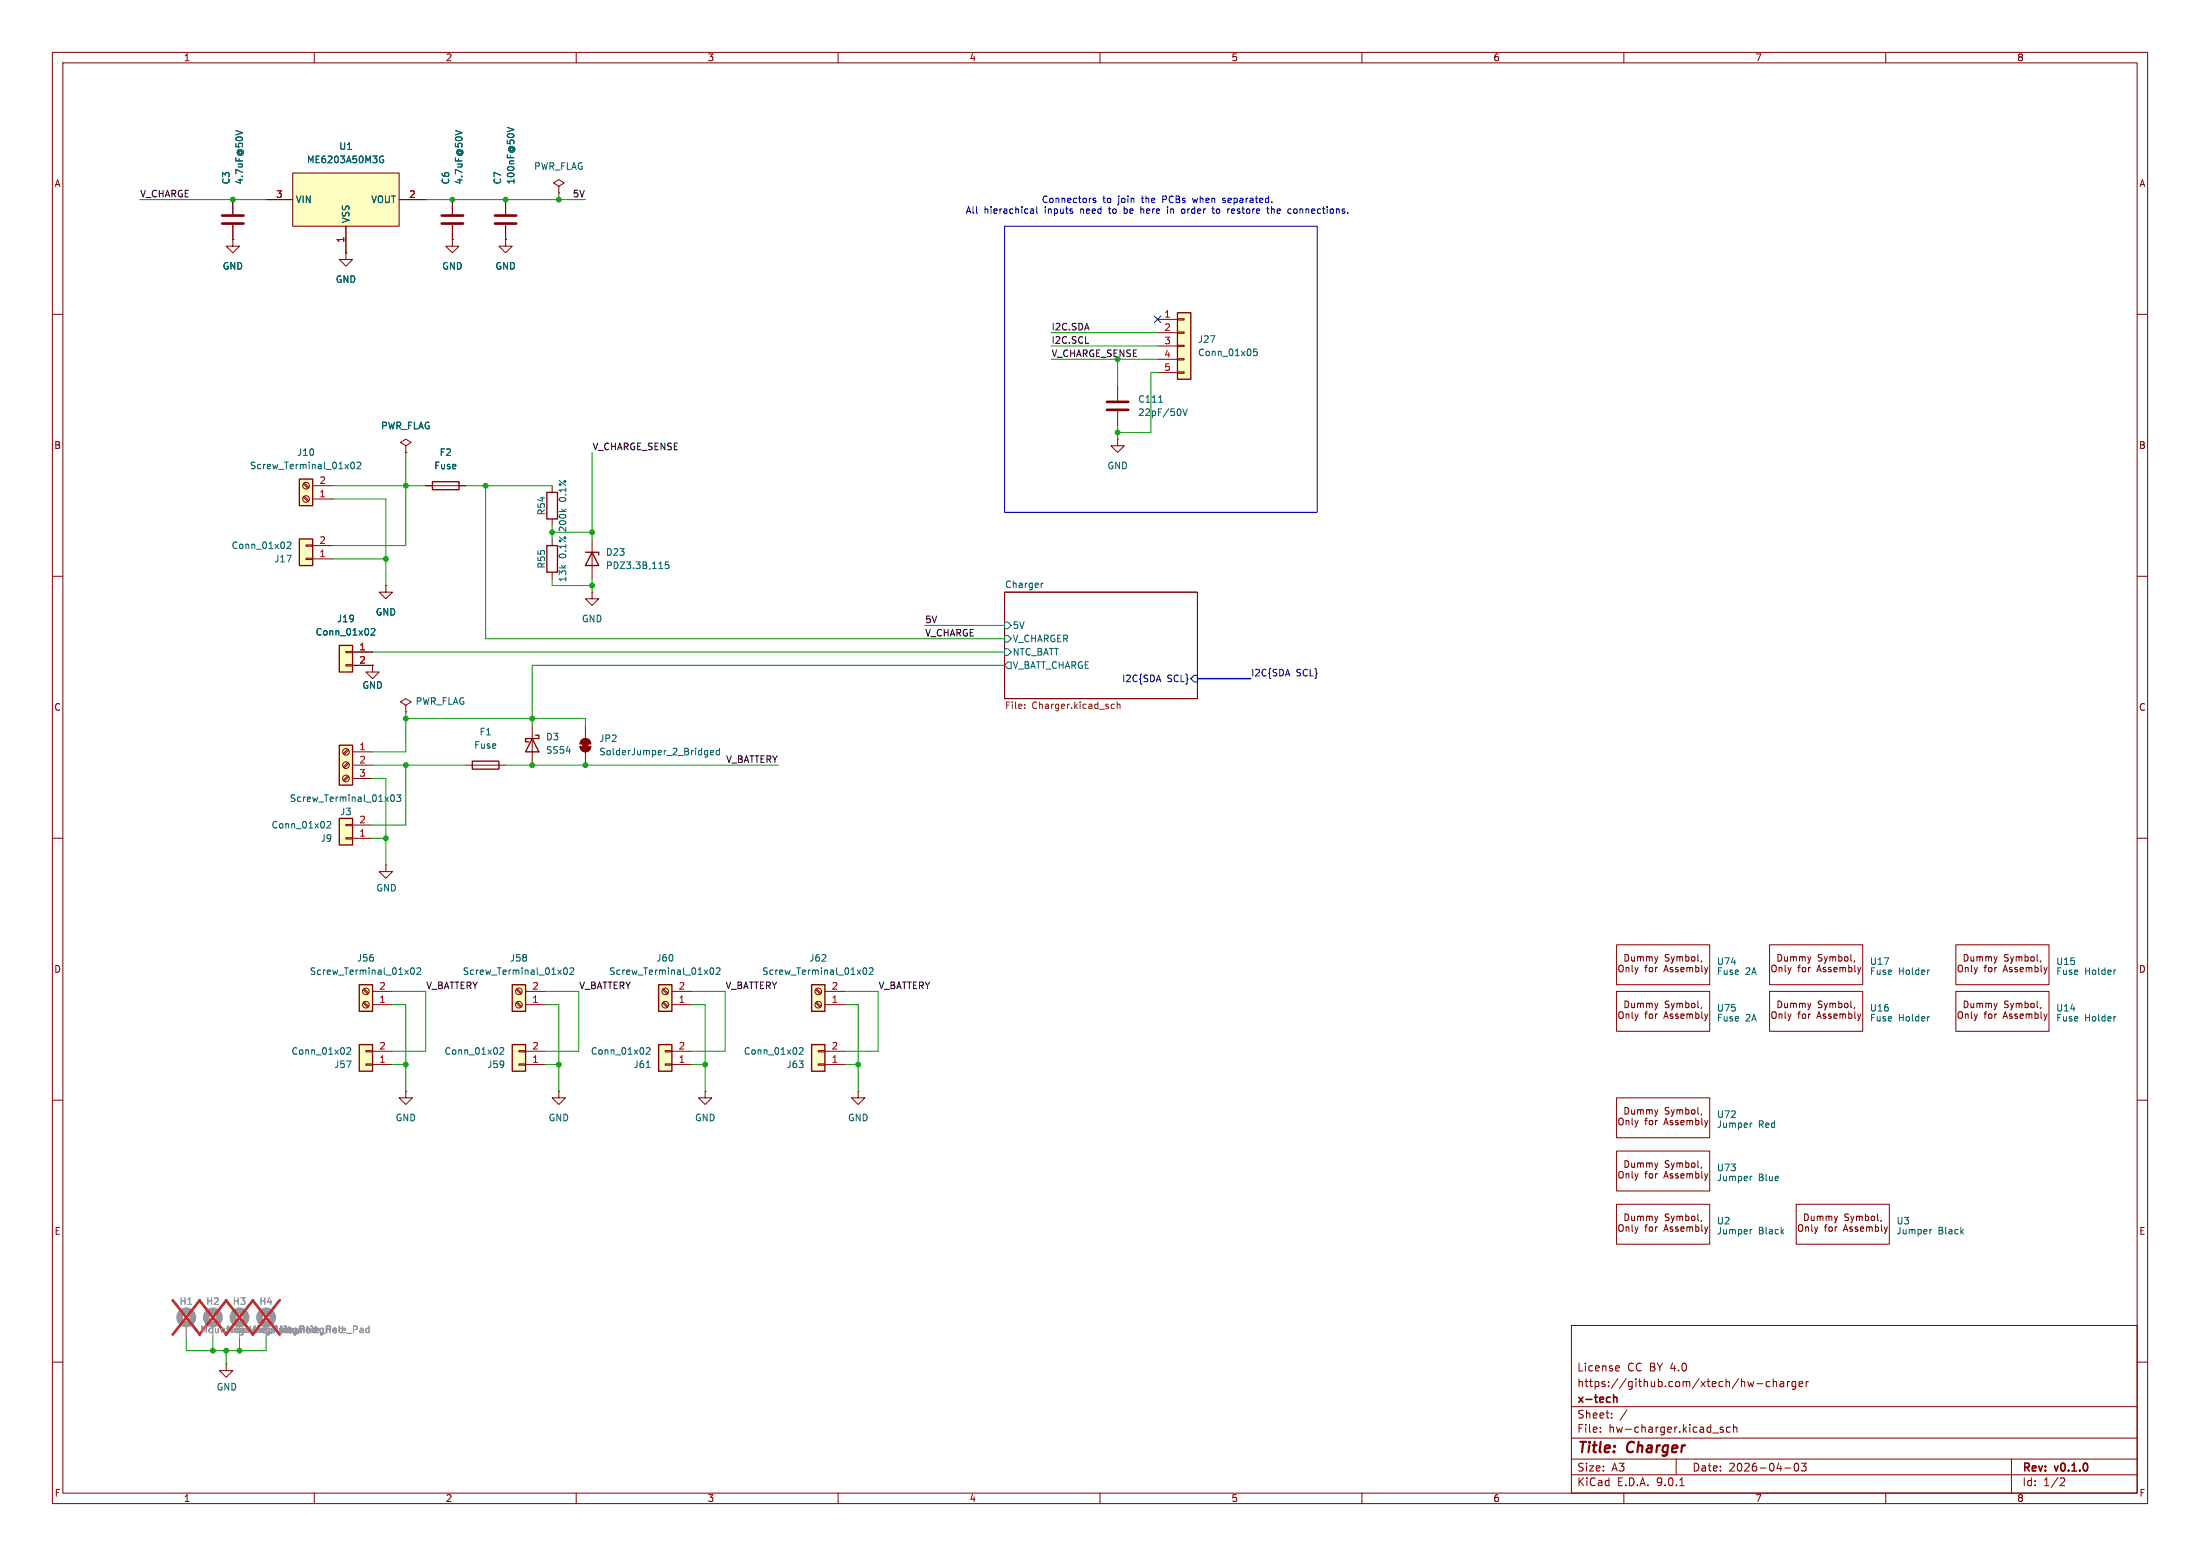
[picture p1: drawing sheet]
<svg xmlns="http://www.w3.org/2000/svg" width="420mm" height="297mm" viewBox="0 0 420 297" stroke-linecap="round" stroke-linejoin="round" font-family="sans-serif">
<g fill="none" stroke="#840000" stroke-width=".19">
<path d="M10 10h400v277h-400zM12 12h396v273h-396zM60 10v2M110 10v2M160 10v2M210 10v2M260 10v2M310 10v2M360 10v2M96.5 38.1v2.8M106.7 35.6l1-.7-1-.6-1 .6 1 .7v1.2M106.7 36.8h.1"/>
<path d="M86.4 45.7v1.3h1.2l-1.2 1.3-1.3-1.3h1.3M86.4 45.7h.1M96.5 42.9v2.8M10 60h2M408 60h2M10 110h2M191.8 113h36.8v20.4h-36.8zM408 110h2M10 160h2M408 160h2M10 210h2M77.5 208.3v1.3h1.2l-1.2 1.2-1.3-1.2h1.3"/>
<path d="M77.5 208.3h.1M408 210h2M300 253h108v32h-108zM10 260h2M300 278.5h108M300 274.5h108M300 268.5h108M305.5 273.2v.2M305.5 272.5v.1M307.7 270.5v.2M307.7 269.8v.1M308.7 260.7l.4 .1 .1 .2-.8 .2"/>
<path d="M309.1 261.6l-.4 .1M310.6 269.1l-1.3 1.9M320 278.5v3M326.9 273.5h1.2M328.9 272.5l-.3-.1-.2 .2v.2l.5 .2v.3h-.5M330.3 272.5l-.4-.1-.3 .3 .1 .6h.6M330.9 272.5l.3-.1 .3 .1 .1 .9M330.9 271.9v1.5M335.4 264.1h1.1M337.9 263.8l-.5-.1-.2 .3 .1 .6h.6M338.5 263.8l.2-.1 .4 .1 .1 .9M338.5 263.2v1.5"/>
<path d="M339.9 263.8h.5l.1 .9M340.5 264l-.5 .1a.29 .29 0 0 0-.2 .3 .29 .29 0 0 0 .2 .3l.5-.1M341.2 263.7v1M341.7 263.7l-.3 .1-.2 .2M342.7 279.4l.2-.1a.8 .8 0 0 1 .5 .7 .8 .8 0 0 1-.5 .8l-.2-.2-.2-.4zM342.8 263.8l-.4-.1-.3 .3 .1 .6h.6M342.8 263.7v1.2l-.3 .3-.3-.1M343.4 264.2l.8-.2-.1-.2-.4-.1-.3 .2 .1 .7h.6M343.9 279.3h.9l-.5 .6 .4 .1v.6l-.2 .2-.6-.2M344.8 263.7v1M345.2 263.7l-.3 .1-.1 .2M384 278.5v6.5"/>
<path d="M408 260h2M60 285v2M110 285v2M160 285v2M210 285v2M260 285v2M300 281.5h108M310 285v2M320.7 283.6h.8M340.7 280.2h1.2M360 285v2M393.5 282.1l.5 .1 .2 .3-1 1.1h1"/>
</g>
<path d="M308 266.2v1.5M308 266.8l.3-.1 .3 .1 .1 .9" fill="none" stroke="#840000" stroke-width=".3"/>
<path d="M96.8 24.3l1.3 .4-1.3 .5M191.8 118.7h.6l.6 .7-.6 .6h-.6zM199.1 111.3l-.3 .3M191.8 121.3h.6l.6 .6-.6 .7h-.6zM191.8 123.8h.6l.6 .7-.6 .6h-.6zM192.4 126.4h.6v1.2h-.6l-.6-.6z" fill="none" stroke="#006464" stroke-width=".19"/>
<path d="M228 128.9h.6v1.3h-.6l-.7-.7z" fill="none" stroke="#000084" stroke-width=".19"/>
<path d="M195.6 135.1v.2M195.6 134.5v.1M212.2 135.1l.2 .2 .3-.1M212.7 134.5l-.3-.1-.2 .1M213.3 134.5l.2-.1 .3 .1v.8M213.3 134v1.3" fill="none" stroke="#725600" stroke-width=".19"/>
<path d="M94.5 42.7h4.1M94.5 41.1h4.1" fill="none" stroke="#840000" stroke-width=".51"/>
<path d="M57.1 102.9h2.6v5.1h-2.6z" fill="#ffffc2"/>
<path d="M57.1 102.9h2.6v5.1h-2.6z" fill="none" stroke="#840000" stroke-width=".25"/>
<path d="M77.5 85.1l1-.6-1-.7-1 .7 1 .6v1.3M77.5 86.4h.1M58.4 106.6h1.3v.2h-1.3zM58.4 104h1.3v.3h-1.3zM59.7 106.7h3.8M59.7 104.1h3.8" fill="none" stroke="#840000" stroke-width=".19"/>
<path d="M54.8 103.6l.5-.2 .2 .4-.8 .9h.8" fill="none" stroke="#006464" stroke-width=".19"/>
<path d="M57.1 91.4h2.6v5.1h-2.6z" fill="#ffffc2"/>
<path d="M57.1 91.4h2.6v5.1h-2.6z" fill="none" stroke="#840000" stroke-width=".25"/>
<g fill="none" stroke="#840000" stroke-width=".19">
<path d="M57.9 94.9l.9 .9M57.9 92.4l.9 .8M58.1 94.7l.9 .9M58.1 92.2l.9 .8M59.7 95.3h3.8M59.7 92.7h3.8"/>
<circle cx="58.4" cy="95.2" r=".63"/>
<circle cx="58.4" cy="92.7" r=".63"/>
</g>
<path d="M67.1 88.3l.1-.1a.68 .68 0 0 1 .5 .6 .68 .68 0 0 1-.5 .7 .84 .84 0 0 1-.1-1.2zM68.2 88.3l.4-.1 .3 .4-.8 .9h.8" fill="none" stroke="#006464" stroke-width=".19"/>
<path d="M224.8 59.7h2.5v12.7h-2.5z" fill="#ffffc2"/>
<path d="M224.8 59.7h2.5v12.7h-2.5z" fill="none" stroke="#840000" stroke-width=".25"/>
<g fill="none" stroke="#840000" stroke-width=".19">
<path d="M96.5 45.7v1.3h1.3l-1.3 1.3-1.3-1.3h1.3M96.5 45.7h.1M213.4 73.7v2.8M213.4 78.5v2.8M221 61h3.8M221 63.5h3.8M221 66h3.8M221 68.6h3.8M221 71.1h3.8M224.8 60.8h1.3v.3h-1.3zM224.8 63.4h1.3v.2h-1.3zM224.8 65.9h1.3v.3h-1.3z"/>
<path d="M224.8 68.5h1.3v.2h-1.3zM224.8 71h1.3v.2h-1.3zM213.4 83.8v1.3h1.2l-1.2 1.3-1.3-1.3h1.3M213.4 83.8h.1M106.7 208.3v1.3h1.2l-1.2 1.2-1.3-1.2h1.3M106.7 208.3h.1"/>
</g>
<path d="M221.2 76.8h.7M225.4 78.3v.8M225.8 78l.4 1.3 .5-1.3M240 66.6h-.6l-.1 .6 .2-.1 .4 .1 .1 .1v.5l-.2 .1-.5-.1" fill="none" stroke="#006464" stroke-width=".19"/>
<path d="M211.3 76.7h4.1M211.3 78.2h4.1" fill="none" stroke="#840000" stroke-width=".51"/>
<path d="M68.6 199.4h2.5v5.1h-2.5z" fill="#ffffc2"/>
<path d="M68.6 199.4h2.5v5.1h-2.5z" fill="none" stroke="#840000" stroke-width=".25"/>
<path d="M69.8 203.1h1.3v.2h-1.3zM69.8 200.5h1.3v.3h-1.3zM71.1 203.2h3.8M71.1 200.7h3.8" fill="none" stroke="#840000" stroke-width=".19"/>
<path d="M66.2 200.1l.5-.1 .3 .3-.8 .9h.8" fill="none" stroke="#006464" stroke-width=".19"/>
<path d="M68.6 188h2.5v5h-2.5z" fill="#ffffc2"/>
<path d="M68.6 188h2.5v5h-2.5z" fill="none" stroke="#840000" stroke-width=".25"/>
<g fill="none" stroke="#840000" stroke-width=".19">
<path d="M69.3 191.4l.9 .9M69.3 188.9l.9 .8M69.5 191.3l.9 .8M69.5 188.7l.9 .9M71.1 191.8h3.8M71.1 189.2h3.8M43.2 260.3v1.3h1.2l-1.2 1.3-1.3-1.3h1.3M43.2 260.3h.1"/>
<circle cx="69.8" cy="191.8" r=".63"/>
<circle cx="69.8" cy="189.2" r=".63"/>
</g>
<path d="M78.5 184.9l.2-.2a.68 .68 0 0 1 .4 .7 .68 .68 0 0 1-.4 .6l-.3-.5zM79.6 184.9l.5-.2 .2 .4-.8 .9h.8" fill="none" stroke="#006464" stroke-width=".19"/>
<g fill="none" stroke="#9c9b98" stroke-width="1.3">
<circle cx="35.6" cy="251.5" r="1.27"/>
<circle cx="40.6" cy="251.5" r="1.27"/>
<circle cx="45.7" cy="251.5" r="1.27"/>
<circle cx="50.8" cy="251.5" r="1.27"/>
</g>
<path d="M35.6 252.7v2.6M40.6 252.7v2.6M45.7 252.7v2.6M50.8 252.7v2.6" fill="none" stroke="#9c9b98" stroke-width=".19"/>
<path d="M68.9 253.5l.3 .1 .1 .8M69.3 254.3l-.4 .1M69.3 253.8l-.4 .1M70.4 253.6l-.3-.1-.3 .3 .2 .5h.4M70.4 253.1v1.3" fill="none" stroke="#939391" stroke-width=".19"/>
<path d="M33 248.2l5.2 6.5M38 248.2l5.2 6.5M38.2 248.2l-5.2 6.5M43.1 248.2l5.2 6.5M43.2 248.2l-5.2 6.5M48.2 248.2l5.2 6.5M48.3 248.2l-5.2 6.5M53.4 248.2l-5.2 6.5" fill="none" stroke="#e12e31" stroke-width=".46"/>
<path d="M97.8 188h2.5v5h-2.5z" fill="#ffffc2"/>
<path d="M97.8 188h2.5v5h-2.5z" fill="none" stroke="#840000" stroke-width=".25"/>
<g fill="none" stroke="#840000" stroke-width=".19">
<path d="M98.6 191.4l.8 .9M98.6 188.9l.8 .8M98.7 191.3l.9 .8M98.7 188.7l.9 .9M100.3 191.8h3.8M100.3 189.2h3.8"/>
<circle cx="99.1" cy="189.2" r=".63"/>
<circle cx="99.1" cy="191.8" r=".63"/>
</g>
<path d="M107.7 184.9l.2-.2a.68 .68 0 0 1 .4 .7 .68 .68 0 0 1-.4 .6l-.3-.5zM108.8 184.9l.5-.2 .2 .4-.8 .9h.8" fill="none" stroke="#006464" stroke-width=".19"/>
<path d="M97.8 199.4h2.5v5.1h-2.5z" fill="#ffffc2"/>
<path d="M97.8 199.4h2.5v5.1h-2.5z" fill="none" stroke="#840000" stroke-width=".25"/>
<g fill="none" stroke="#840000" stroke-width=".19">
<path d="M111.8 138.4v2.6M110.7 142.5h2.1a1.02 1.02 0 0 1-1 1 1.02 1.02 0 0 1-1.1-1zM111 141.3a1.02 1.02 0 0 1 1.1-.2 1.02 1.02 0 0 1 .7 .9h-2.1zM111.8 143.5v2.6M337.8 189.2h17.8v7.7h-17.8zM338.3 193.3l.2-.2a.43 .43 0 0 1 .6 .4v.5a.42 .42 0 0 1-.4 .4 .42 .42 0 0 1-.5-.4zM339.4 191.1a.64 .64 0 0 1 .8 .6 .64 .64 0 0 1-.8 .6zM339.6 193.5v.9M339.6 193.7l.2-.2 .3 .1 .1 .8M340.7 191.5l.1 .8h.3l.1-.1M340.8 193.1v1.1l.2 .2M341.2 191.5v.8"/>
<path d="M341.3 193.5l.3 .9M341.6 194.4l-.3 .4M341.8 191.6l.4-.1 .2 .2M341.8 191.5v.8M341.9 193.5l-.3 .9M342.4 191.7l.2-.2 .3 .1v.7M342.4 191.7v.6M343.2 193.5h.5M343.5 191.6l.4-.1 .2 .2M343.5 191.5v.8M343.7 193.1l-.3 .2v1.1M344.1 191.7l.2-.2 .3 .1v.7"/>
<path d="M344.1 191.7v.6M344.2 193.6l.3-.1 .2 .3v.3l-.2 .3-.3-.1-.2-.2zM345.1 191.5l.3 .8M345.3 193.5v.9M345.4 192.3l-.3 .5M345.6 193.5l-.3 .3M345.7 191.5l-.3 .8M346.8 194.4l.5-1.3 .4 1.3M347 194h.6M347.8 191.1h-.5l-.1 .1v.4l.5 .2 .1 .3-.2 .2h-.5M348.3 191.5l.3 .8M348.5 193.6l-.3-.1-.2 .2 .1 .2 .4 .1v.3h-.5"/>
<path d="M348.6 192.3l-.3 .5M348.9 191.5l-.3 .8M349.3 191.6l.4-.1 .2 .2M349.3 191.5v.8M349.6 193.6l-.4-.1-.1 .2v.2l.5 .1v.3h-.5M349.9 191.7l.2-.2 .3 .1v.7M349.9 191.7v.6M350.1 194l.6-.2-.1-.2-.3-.1-.2 .2 .1 .6h.4M351 191.6h.5l.1 .5M351 191.1v1.2M351.2 193.5v.9M351.8 193.7v.7"/>
<path d="M352.1 192.1v-.4l.3-.2 .3 .1 .1 .5M352.3 193.7v.7M352.9 193.1v1.3M353.3 191.1v1.1M353.5 194.3l-.2 .1-.4-.1M354.1 194.2l.2 .2M354.6 193.5l.3 .9M354.9 194.4l-.3 .4M355.2 193.5l-.3 .9M99.1 203.1h1.2v.2h-1.2zM99.1 200.5h1.2v.3h-1.2zM100.3 203.2h3.8"/>
<path d="M100.3 200.7h3.8M134.6 208.3v1.3h1.3l-1.3 1.2-1.3-1.2h1.3M134.6 208.3h.1"/>
</g>
<path d="M134.7 143.2l.4 .1M135.1 143.2v1.1l-.2 .2M135.1 144l-.4 .1M135.6 143.7l.6-.2v-.2l-.4-.1-.2 .2 .1 .6h.5M137.3 143.3l-.3-.1-.3 .3 .1 .5h.5M137.3 142.8v1.3M368.2 194h.2M95.4 200.1l.5-.1 .3 .3-.8 .9h.8" fill="none" stroke="#006464" stroke-width=".19"/>
<g fill="#840000" stroke="#840000" stroke-width=".19">
<path d="M111.3 141.7h1v1h-1z"/>
<path d="M110.7 142.5h2.1a1.02 1.02 0 0 1-1 1 1.02 1.02 0 0 1-1.1-1z"/>
<path d="M111 141.3a1.02 1.02 0 0 1 1.1-.2 1.02 1.02 0 0 1 .7 .9h-2.1z"/>
</g>
<path d="M125.7 199.4h2.6v5.1h-2.6z" fill="#ffffc2"/>
<path d="M125.7 199.4h2.6v5.1h-2.6z" fill="none" stroke="#840000" stroke-width=".25"/>
<path d="M127 203.1h1.3v.2h-1.3zM127 200.5h1.3v.3h-1.3zM128.3 203.2h3.8M128.3 200.7h3.8" fill="none" stroke="#840000" stroke-width=".19"/>
<path d="M123.4 203.8h.7M123.4 200.1l.5-.1 .2 .3-.8 .9h.8" fill="none" stroke="#006464" stroke-width=".19"/>
<path d="M125.7 188h2.6v5h-2.6z" fill="#ffffc2"/>
<path d="M125.7 188h2.6v5h-2.6z" fill="none" stroke="#840000" stroke-width=".25"/>
<g fill="none" stroke="#840000" stroke-width=".19">
<path d="M126.5 191.4l.9 .9M126.5 188.9l.9 .8M126.7 191.3l.8 .8M126.7 188.7l.8 .9M128.3 191.8h3.8M128.3 189.2h3.8"/>
<circle cx="127" cy="189.2" r=".63"/>
<circle cx="127" cy="191.8" r=".63"/>
</g>
<path d="M135.6 184.9l.2-.2a.68 .68 0 0 1 .5 .7 .68 .68 0 0 1-.5 .6l-.3-.5zM136.7 184.9l.5-.2 .3 .4-.8 .9h.8" fill="none" stroke="#006464" stroke-width=".19"/>
<path d="M154.9 188h2.6v5h-2.6z" fill="#ffffc2"/>
<path d="M154.9 188h2.6v5h-2.6z" fill="none" stroke="#840000" stroke-width=".25"/>
<g fill="none" stroke="#840000" stroke-width=".19">
<path d="M155.7 191.4l.9 .9M155.7 188.9l.9 .8M155.9 191.3l.8 .8M155.9 188.7l.8 .9M157.5 191.8h3.8M157.5 189.2h3.8"/>
<circle cx="156.2" cy="189.2" r=".63"/>
<circle cx="156.2" cy="191.8" r=".63"/>
</g>
<path d="M164.9 184.9l.1-.2a.68 .68 0 0 1 .5 .7 .68 .68 0 0 1-.5 .6l-.3-.5zM165.9 184.9l.5-.2 .3 .4-.8 .9h.8" fill="none" stroke="#006464" stroke-width=".19"/>
<path d="M154.9 199.4h2.6v5.1h-2.6z" fill="#ffffc2"/>
<path d="M101.6 141l1.3 2.5h-2.6zM102.2 140.3h.7v.7h-2.6v.6h.7M154.9 199.4h2.6v5.1h-2.6z" fill="none" stroke="#840000" stroke-width=".25"/>
<g fill="none" stroke="#840000" stroke-width=".19">
<path d="M44.4 45.7v1.3h1.3l-1.3 1.3-1.2-1.3h1.2M44.4 45.7h.1M101.6 138.4v7.7M308.6 189.2h17.8v7.7h-17.8zM308.6 180.3h17.8v7.7h-17.8zM309.2 184.3l.1-.1a.43 .43 0 0 1 .6 .5v.4a.42 .42 0 0 1-.4 .4 .42 .42 0 0 1-.5-.4zM309.2 193.2l.1-.1a.43 .43 0 0 1 .6 .4v.5a.42 .42 0 0 1-.4 .4 .42 .42 0 0 1-.5-.4zM310.2 182.2a.64 .64 0 0 1 .7 .6 .64 .64 0 0 1-.7 .7zM310.2 191.1a.64 .64 0 0 1 .7 .6 .64 .64 0 0 1-.7 .6zM310.4 184.8l.2-.1h.3l.1 .8M310.4 193.7l.2-.2 .3 .1 .1 .8M310.4 184.7v.8"/>
<path d="M310.4 193.5v.9M311.5 182.6v.8l.3 .1 .2-.2M311.5 191.5v.8h.3l.2-.1M311.6 184.2v1.1l.2 .2M311.6 193.1v1.1l.2 .2M312 182.6v.9M312 191.5v.8M312.1 193.5l.3 .9M312.1 184.7l.3 .8M312.4 194.4l-.3 .4M312.4 185.5l-.3 .4M312.6 182.7l.4-.1 .2 .2"/>
<path d="M312.6 191.6l.4-.1 .2 .2M312.6 182.6v.9M312.6 191.5v.8M312.7 193.5l-.3 .9M312.7 184.7l-.3 .8M313.2 182.8l.2-.2 .3 .1v.8M313.2 191.7l.2-.2 .3 .1v.7M313.2 182.8v.7M313.2 191.7v.6M314 184.7h.5M314 193.5h.5M314.3 182.7l.4-.1 .2 .2"/>
<path d="M314.3 191.6l.4-.1 .2 .2M314.3 182.6v.9M314.3 191.5v.8M314.5 184.2l-.3 .2v1.1M314.5 193.1l-.3 .2v1.1M314.9 182.8l.2-.2 .3 .1v.8M314.9 191.7l.2-.2 .3 .1v.7M314.9 182.8v.7M314.9 191.7v.6M314.9 184.8l.2-.1 .3 .1 .1 .5-.1 .1-.3 .1-.2-.1zM314.9 193.7l.2-.2 .3 .2 .1 .4-.1 .2-.3 .1-.2-.1zM315.9 191.5l.3 .8"/>
<path d="M315.9 182.6l.3 .9M316 184.7v.8M316 193.5v.9M316.2 192.3l-.3 .5M316.2 183.5l-.3 .4M316.4 184.7l-.4 .2M316.4 193.5l-.4 .3M316.5 191.5l-.3 .8M316.5 182.6l-.3 .9M317.6 194.4l.4-1.3 .5 1.3M317.6 185.5l.4-1.3 .5 1.3M317.7 185.1h.6"/>
<path d="M317.7 194h.6M318.6 182.2h-.5l-.1 .1v.4l.5 .2 .1 .3-.2 .3-.5-.1M318.6 191.1h-.5l-.1 .1v.4l.5 .2 .1 .3-.2 .2h-.5M319 191.5l.3 .8M319 182.6l.3 .9M319.3 184.7h-.3l-.2 .1 .1 .2 .4 .1v.3h-.5M319.3 193.6l-.3-.1-.2 .2 .1 .2 .4 .1v.3h-.5M319.3 192.3l-.3 .5M319.3 183.5l-.3 .4M319.6 182.6l-.3 .9M319.6 191.5l-.3 .8M320.1 182.7l.4-.1 .2 .2"/>
<path d="M320.1 191.6l.4-.1 .2 .2M320.1 182.6v.9M320.1 191.5v.8M320.3 193.6l-.3-.1-.1 .2v.2l.4 .1v.3h-.4M320.3 184.7h-.3l-.1 .1v.2l.4 .1v.3h-.4M320.7 182.8l.2-.2 .3 .1v.8M320.7 191.7l.2-.2 .3 .1v.7M320.7 182.8v.7M320.7 191.7v.6M320.9 185.1l.6-.1-.1-.3h-.3l-.2 .1v.6h.5M320.9 194l.6-.2-.1-.2-.3-.1-.2 .2v.6h.5M321.8 182.7h.5l.1 .5"/>
<path d="M321.8 191.6h.5l.1 .5M321.8 182.2v1.3M321.8 191.1v1.2M322 184.7v.8M322 193.5v.9M322.6 184.8v.7M322.6 193.7v.7M322.9 183.2v-.4l.3-.2 .3 .1 .1 .5M322.9 192.1v-.4l.3-.2 .3 .1 .1 .5M323.1 184.8v.7M323.1 193.7v.7M323.7 184.2v1.3"/>
<path d="M323.7 193.1v1.3M324.1 182.2v1.1M324.1 191.1v1.1M324.3 185.4l-.2 .1-.4-.1M324.3 194.3l-.2 .1-.4-.1M324.9 194.2l.2 .2M324.9 185.3l.2 .2M325.4 193.5l.3 .9M325.4 184.7l.3 .8M325.7 194.4l-.3 .4M325.7 185.5l-.3 .4M326 193.5l-.3 .9"/>
<path d="M326 184.7l-.3 .8M337.8 180.3h17.8v7.7h-17.8zM338.3 184.4l.2-.2a.43 .43 0 0 1 .6 .5v.4a.42 .42 0 0 1-.4 .4 .42 .42 0 0 1-.5-.4zM339.4 182.2a.64 .64 0 0 1 .8 .6 .64 .64 0 0 1-.8 .7zM339.6 184.7v.8M339.6 184.8l.2-.1h.3l.1 .8M340.7 182.6l.1 .8 .3 .1 .1-.2M340.8 184.2v1.1l.2 .2M341.2 182.6v.9M341.3 184.7l.3 .8M341.6 185.5l-.3 .4M341.8 182.7l.4-.1 .2 .2"/>
<path d="M341.8 182.6v.9M341.9 184.7l-.3 .8M342.4 182.8l.2-.2 .3 .1v.8M342.4 182.8v.7M343.2 184.7h.5M343.5 182.7l.4-.1 .2 .2M343.5 182.6v.9M343.7 184.2l-.3 .2v1.1M344.1 182.8l.2-.2 .3 .1v.8M344.1 182.8v.7M344.2 184.7h.3l.2 .2v.4l-.2 .2-.3-.1-.2-.1zM345.1 182.6l.3 .9"/>
<path d="M345.3 184.7v.8M345.4 183.5l-.3 .4M345.6 184.7l-.3 .2M345.7 182.6l-.3 .9M346.8 185.5l.5-1.3 .4 1.3M347 185.1h.6M347.8 182.2h-.5l-.1 .1v.4l.5 .2 .1 .3-.2 .3-.5-.1M348.3 182.6l.3 .9M348.5 184.7h-.3l-.2 .1 .1 .2 .4 .1v.3h-.5M348.6 183.5l-.3 .4M348.9 182.6l-.3 .9M349.3 182.7l.4-.1 .2 .2"/>
<path d="M349.3 182.6v.9M349.6 184.7h-.4l-.1 .1v.2l.5 .1v.3h-.5M349.9 182.8l.2-.2 .3 .1v.8M349.9 182.8v.7M350.1 185.1l.6-.1-.1-.3h-.3l-.2 .1 .1 .6h.4M351 182.7h.5l.1 .5M351 182.2v1.3M351.2 184.7v.8M351.8 184.8v.7M352.1 183.2v-.4l.3-.2 .3 .1 .1 .5M352.3 184.8v.7M352.9 184.2v1.3"/>
<path d="M353.3 182.2v1.1M353.5 185.4l-.2 .1-.4-.1M354.1 185.3l.2 .2M354.6 184.7l.3 .8M354.9 185.5l-.3 .4M355.2 184.7l-.3 .8M373.4 180.3h17.8v7.7h-17.8zM373.4 189.2h17.8v7.7h-17.8zM373.9 184.4l.2-.2a.43 .43 0 0 1 .6 .5v.4a.42 .42 0 0 1-.5 .4 .42 .42 0 0 1-.4-.4zM373.9 193.3l.2-.2a.43 .43 0 0 1 .6 .4v.5a.42 .42 0 0 1-.5 .4 .42 .42 0 0 1-.4-.4zM375 182.2a.64 .64 0 0 1 .7 .6 .64 .64 0 0 1-.7 .7zM375 191.1a.64 .64 0 0 1 .7 .6 .64 .64 0 0 1-.7 .6z"/>
<path d="M375.2 184.8l.2-.1h.3v.8M375.2 184.7v.8M375.2 193.5v.9M375.2 193.7l.2-.2 .3 .1v.8M376.3 182.6v.8l.3 .1 .2-.2M376.3 191.5v.8h.3l.2-.1M376.3 184.2v1.1l.2 .2M376.3 193.1v1.1l.2 .2M376.8 182.6v.9M376.8 191.5v.8M376.9 184.7l.3 .8M376.9 193.5l.3 .9"/>
<path d="M377.2 185.5l-.3 .4M377.2 194.4l-.3 .4M377.4 182.7l.4-.1 .1 .2M377.4 182.6v.9M377.4 191.5v.8M377.4 191.6l.4-.1 .1 .2M377.5 184.7l-.3 .8M377.5 193.5l-.3 .9M377.9 182.8l.2-.2 .3 .1 .1 .8M377.9 182.8v.7M377.9 191.7v.6M377.9 191.7l.2-.2 .3 .1 .1 .7"/>
<path d="M378.8 184.7h.4M378.8 193.5h.4M379.1 182.7l.4-.1 .1 .2M379.1 182.6v.9M379.1 191.5v.8M379.1 191.6l.4-.1 .1 .2M379.2 184.2l-.3 .2v1.1M379.2 193.1l-.3 .2v1.1M379.6 182.8l.2-.2 .3 .1 .1 .8M379.6 182.8v.7M379.6 191.7v.6M379.6 191.7l.2-.2 .3 .1 .1 .7"/>
<path d="M379.7 184.7h.3l.3 .2v.4l-.3 .2-.3-.1-.1-.1zM379.7 193.6l.3-.1 .3 .3v.3l-.3 .3-.3-.1-.1-.2zM380.7 182.6l.3 .9M380.7 191.5l.3 .8M380.8 184.7v.8M380.8 193.5v.9M381 183.5l-.3 .4M381 192.3l-.3 .5M381.2 184.7l-.4 .2M381.2 193.5l-.4 .3M381.3 182.6l-.3 .9M381.3 191.5l-.3 .8"/>
<path d="M382.4 185.5l.4-1.3 .4 1.3M382.4 194.4l.4-1.3 .4 1.3M382.5 185.1h.6M382.5 194h.6M383.4 182.2h-.5l-.2 .1v.4l.6 .2 .1 .3-.3 .3-.4-.1M383.4 191.1h-.5l-.2 .1v.4l.6 .2 .1 .3-.3 .2h-.4M383.8 182.6l.3 .9M383.8 191.5l.3 .8M384.1 184.7h-.3l-.2 .1 .1 .2 .4 .1v.3h-.5M384.1 193.6l-.3-.1-.2 .2 .1 .2 .4 .1v.3h-.5M384.1 183.5l-.3 .4M384.1 192.3l-.3 .5"/>
<path d="M384.4 182.6l-.3 .9M384.4 191.5l-.3 .8M384.9 182.7l.4-.1 .1 .2M384.9 182.6v.9M384.9 191.5v.8M384.9 191.6l.4-.1 .1 .2M385.1 184.7h-.3l-.2 .1 .1 .2 .4 .1v.3h-.5M385.1 193.6l-.3-.1-.2 .2 .1 .2 .4 .1v.3h-.5M385.4 182.8l.2-.2 .3 .1 .1 .8M385.4 182.8v.7M385.4 191.7v.6M385.4 191.7l.2-.2 .3 .1 .1 .7"/>
<path d="M385.7 185.1l.6-.1-.1-.3h-.4l-.1 .1v.6h.5M385.7 194l.6-.2-.1-.2-.4-.1-.1 .2v.6h.5M386.6 182.7h.5l.1 .5M386.6 182.2v1.3M386.6 191.1v1.2M386.6 191.6h.5l.1 .5M386.8 184.7v.8M386.8 193.5v.9M387.3 184.8v.7M387.3 193.7v.7M387.7 183.2v-.4l.2-.2 .4 .1v.5M387.7 192.1v-.4l.2-.2 .4 .1v.5"/>
<path d="M387.9 184.8v.7M387.9 193.7v.7M388.5 184.2v1.3M388.5 193.1v1.3M388.9 182.2v1.1M388.9 191.1v1.1M389 185.4l-.1 .1-.4-.1M389 194.3l-.1 .1-.4-.1M389.6 194.2l.2 .2M389.6 185.3l.2 .2M390.2 184.7l.3 .8M390.2 193.5l.3 .9"/>
<path d="M390.5 185.5l-.3 .4M390.5 194.4l-.3 .4M390.8 184.7l-.3 .8M390.8 193.5l-.3 .9M156.2 203.1h1.3v.2h-1.3zM156.2 200.5h1.3v.3h-1.3zM157.5 203.2h3.8M157.5 200.7h3.8M163.8 208.3v1.3h1.3l-1.3 1.2-1.2-1.2h1.2M163.8 208.3h.1M308.6 209.6h17.8v7.6h-17.8zM308.6 219.7h17.8v7.6h-17.8z"/>
<path d="M309.2 213.5l.1-.1a.43 .43 0 0 1 .6 .5v.4a.42 .42 0 0 1-.4 .4 .42 .42 0 0 1-.5-.4zM310.2 211.4a.64 .64 0 0 1 .7 .6 .64 .64 0 0 1-.7 .7zM310.4 214l.2-.1h.3l.1 .8M310.4 213.9v.8M311.5 211.8v.8l.3 .1 .2-.2M311.6 213.4v1.1l.2 .2M312 211.8v.9M312.1 213.9l.3 .8M312.4 214.7l-.3 .4M312.6 211.9l.4-.1 .2 .2M312.6 211.8v.9M312.7 213.9l-.3 .8"/>
<path d="M313.2 212l.2-.2 .3 .1v.8M313.2 212v.7M314 213.9h.5M314.3 211.9l.4-.1 .2 .2M314.3 211.8v.9M314.5 213.4l-.3 .2v1.1M314.9 212l.2-.2 .3 .1v.8M314.9 212v.7M314.9 214l.2-.1 .3 .1 .1 .5-.1 .1-.3 .1-.2-.1zM315.9 211.8l.3 .9M316 213.9v.8M316.2 212.7l-.3 .4"/>
<path d="M316.4 213.9l-.4 .2M316.5 211.8l-.3 .9M317.6 214.7l.4-1.3 .5 1.3M317.7 214.3h.6M318.6 211.5l-.5-.1-.1 .1v.4l.5 .2 .1 .3-.2 .3-.5-.1M319 211.8l.3 .9M319.3 213.9h-.3l-.2 .1 .1 .2 .4 .1v.3h-.5M319.3 212.7l-.3 .4M319.6 211.8l-.3 .9M320.1 211.9l.4-.1 .2 .2M320.1 211.8v.9M320.3 213.9h-.3l-.1 .1v.2l.4 .1v.3h-.4"/>
<path d="M320.7 212l.2-.2 .3 .1v.8M320.7 212v.7M320.9 214.3l.6-.1-.1-.3h-.3l-.2 .1v.6h.5M321.8 211.9h.5l.1 .5M321.8 211.4v1.3M322 213.9v.8M322.6 214v.7M322.9 212.4v-.3l.3-.3 .3 .1 .1 .5M323.1 214v.7M323.7 213.4v1.3M324.1 211.4v1.1M324.3 214.6l-.2 .1-.4-.1"/>
<path d="M324.9 214.5l.2 .2M325.4 213.9l.3 .8M325.7 214.7l-.3 .4M326 213.9l-.3 .8M308.6 229.9h17.8v7.6h-17.8zM309.2 233.8h.1a.43 .43 0 0 1 .6 .4v.4a.42 .42 0 0 1-.4 .4 .42 .42 0 0 1-.5-.4zM309.2 223.7l.1-.1a.43 .43 0 0 1 .6 .4v.4a.42 .42 0 0 1-.4 .5 .42 .42 0 0 1-.5-.5zM310.2 231.7a.64 .64 0 0 1 .7 .6 .64 .64 0 0 1-.7 .7zM310.2 221.6a.64 .64 0 0 1 .7 .6 .64 .64 0 0 1-.7 .6zM310.4 234.3l.2-.1h.3l.1 .8M310.4 224v.9M310.4 234.2v.8"/>
<path d="M310.4 224.1l.2-.1 .3 .1 .1 .8M311.5 232.1v.8l.3 .1 .2-.1M311.5 222v.8h.3l.2-.1M311.6 223.6v1.1l.2 .2M311.6 233.8v1l.2 .2M312 222v.8M312 232.1v.9M312.1 234.2l.3 .8M312.1 224l.3 .9M312.4 235l-.3 .5M312.4 224.9l-.3 .4M312.6 232.3l.4-.2 .2 .2"/>
<path d="M312.6 222.1l.4-.1 .2 .2M312.6 222v.8M312.6 232.1v.9M312.7 234.2l-.3 .8M312.7 224l-.3 .9M313.2 232.3l.2-.2 .3 .1v.8M313.2 222.2v.6M313.2 232.3v.7M313.2 222.2l.2-.2h.3v.8M314 234.2h.5M314 224h.5M314.3 232.3l.4-.2 .2 .2"/>
<path d="M314.3 222v.8M314.3 232.1v.9M314.3 222.1l.4-.1 .2 .2M314.5 233.8l-.3 .1v1.1M314.5 223.6l-.3 .2v1.1M314.9 232.3l.2-.2 .3 .1v.8M314.9 222.2v.6M314.9 232.3v.7M314.9 222.2l.2-.2h.3v.8M314.9 234.3l.2-.1 .3 .1 .1 .5-.1 .2h-.3l-.2-.1zM314.9 224.1l.2-.1 .3 .1 .1 .5-.1 .2-.3 .1-.2-.2zM315.9 232.1l.3 .9"/>
<path d="M315.9 222l.3 .8M316 224v.9M316 234.2v.8M316.2 222.8l-.3 .4M316.2 233l-.3 .4M316.4 234.2l-.4 .2M316.4 224l-.4 .3M316.5 232.1l-.3 .9M316.5 222l-.3 .8M317.6 235l.4-1.2 .5 1.2M317.6 224.9l.4-1.3 .5 1.3M317.7 234.7h.6"/>
<path d="M317.7 224.5h.6M318.6 231.8l-.5-.1-.1 .1v.4l.5 .2 .1 .3-.2 .3-.5-.1M318.6 221.6h-.5l-.1 .1v.3l.5 .3 .1 .3-.2 .2h-.5M319 232.1l.3 .9M319 222l.3 .8M319.3 234.2h-.3l-.2 .2 .1 .1 .4 .2v.3h-.5M319.3 224.1l-.3-.1-.2 .2 .1 .2 .4 .1v.3h-.5M319.3 233l-.3 .4M319.3 222.8l-.3 .4M319.6 232.1l-.3 .9M319.6 222l-.3 .8M320.1 232.3l.4-.2 .2 .2"/>
<path d="M320.1 222v.8M320.1 232.1v.9M320.1 222.1l.4-.1 .2 .2M320.3 234.2h-.3l-.1 .2v.1l.4 .2v.3h-.4M320.3 224.1l-.3-.1-.1 .2v.2l.4 .1v.3h-.4M320.7 232.3l.2-.2 .3 .1v.8M320.7 222.2v.6M320.7 232.3v.7M320.7 222.2l.2-.2h.3v.8M320.9 234.6l.6-.1-.1-.3h-.3l-.2 .2v.6h.5M320.9 224.4l.6-.1-.1-.2-.3-.1-.2 .2v.6h.5M321.8 232.2h.5l.1 .5"/>
<path d="M321.8 221.6v1.2M321.8 231.7v1.3M321.8 222h.5l.1 .6M322 224v.9M322 234.2v.8M322.6 224.2v.7M322.6 234.4v.6M322.9 232.7v-.3l.3-.3 .3 .2 .1 .4M322.9 222.6v-.4l.3-.2 .3 .1 .1 .5M323.1 224.2v.7M323.1 234.4v.6M323.7 223.6v1.3"/>
<path d="M323.7 233.8v1.2M324.1 221.6v1M324.1 231.7v1.1M324.3 234.9l-.2 .1h-.4M324.3 224.7l-.2 .2-.4-.1M324.9 234.8l.2 .2M324.9 224.7l.2 .2M325.4 234.2l.3 .8M325.4 224l.3 .9M325.7 235l-.3 .5M325.7 224.9l-.3 .4M326 234.2l-.3 .8"/>
<path d="M326 224l-.3 .9M342.9 229.9h17.8v7.6h-17.8zM343.4 233.9l.2-.1a.43 .43 0 0 1 .6 .4v.4a.42 .42 0 0 1-.5 .4 .42 .42 0 0 1-.4-.4zM344.5 231.7a.64 .64 0 0 1 .7 .6 .64 .64 0 0 1-.7 .7zM344.7 234.3l.2-.1h.3l.1 .8M344.7 234.2v.8M345.8 232.1v.8l.3 .1 .2-.1M345.9 233.8v1l.1 .2M346.3 232.1v.9M346.4 234.2l.3 .8M346.7 235l-.3 .5M346.9 232.3l.4-.2 .2 .2"/>
<path d="M346.9 232.1v.9M347 234.2l-.3 .8M347.5 232.3l.1-.2 .3 .1 .1 .8M347.5 232.3v.7M348.3 234.2h.5M348.6 232.3l.4-.2 .2 .2M348.6 232.1v.9M348.8 233.8l-.3 .1v1.1M349.2 232.3l.1-.2 .3 .1 .1 .8M349.2 232.3v.7M349.2 234.2h.4l.2 .2v.4l-.2 .2h-.4l-.1-.2zM350.2 232.1l.3 .9"/>
<path d="M350.3 234.2v.8M350.5 233l-.3 .4M350.7 234.2l-.4 .2M350.8 232.1l-.3 .9M351.9 235l.4-1.2 .5 1.2M352 234.7h.6M352.9 231.8l-.5-.1-.2 .1v.4l.6 .2 .1 .3-.2 .3-.5-.1M353.3 232.1l.3 .9M353.6 234.2h-.3l-.2 .2 .1 .1 .4 .2v.3h-.5M353.6 233l-.3 .4M353.9 232.1l-.3 .9M354.4 232.3l.4-.2 .2 .2"/>
<path d="M354.4 232.1v.9M354.6 234.2h-.3l-.2 .2 .1 .1 .4 .2v.3h-.5M355 232.3l.1-.2 .3 .1 .1 .8M355 232.3v.7M355.2 234.6l.6-.1-.1-.3h-.3l-.2 .2v.6h.5M356.1 232.2h.5l.1 .5M356.1 231.7v1.3M356.3 234.2v.8M356.9 234.4v.6M357.2 232.7v-.3l.2-.3 .4 .2 .1 .4M357.4 234.4v.6M358 233.8v1.2"/>
<path d="M358.4 231.7v1.1M358.6 234.9l-.2 .1h-.4M359.2 234.8l.1 .2M359.7 234.2l.3 .8M360 235l-.3 .5M360.3 234.2l-.3 .8"/>
</g>
<path d="M368.2 185.2h.2M403.8 185.2h.1M403.8 194h.1M152.6 200.1l.5-.1 .2 .3-.8 .9h.8M334.5 214.4l-.3 .1M334.5 234.7l-.3 .1M334.5 224.5l-.3 .1M368.8 234.7l-.3 .1" fill="none" stroke="#006464" stroke-width=".19"/>
<path d="M55.9 33h20.3v10.2h-20.3z" fill="#ffffc2"/>
<g fill="none" stroke="#840000" stroke-width=".19">
<path d="M44.4 38.1v2.8M50.8 38.1h5.1M55.9 33h20.3v10.2h-20.3zM76.2 38.1h5.1M86.4 38.1v2.8M44.4 42.9v2.8M66 48.3v1.2h1.3l-1.3 1.3-1.2-1.3h1.2M66 48.3h.1M66 43.2v5.1M86.4 42.9v2.8M73.7 111.8v1.2h1.2l-1.2 1.3-1.3-1.3h1.3M73.7 111.8h.1"/>
<path d="M88.9 146.1h7.6"/>
</g>
<path d="M45 24.9l1.3 .4M73 30.5h.2v.5h-.5l-.2-.2M73.2 29.9h-.5l-.2 .2M86.9 24.9l1.3 .4" fill="none" stroke="#006464" stroke-width=".19"/>
<path d="M42.4 41.1h4.1M42.4 42.7h4.1M84.3 41.1h4.1M84.3 42.7h4.1" fill="none" stroke="#840000" stroke-width=".51"/>
<path d="M90.2 145.3h5v1.5h-5z" fill="none" stroke="#840000" stroke-width=".25"/>
<path d="M64.8 142.2h2.5v7.7h-2.5z" fill="#ffffc2"/>
<path d="M64.8 142.2h2.5v7.7h-2.5z" fill="none" stroke="#840000" stroke-width=".25"/>
<g fill="none" stroke="#840000" stroke-width=".19">
<path d="M66.4 143l-.9 .8M66.4 145.5l-.9 .9M66.4 148.1l-.9 .8M66.6 143.2l-.9 .8M66.6 145.7l-.9 .9M66.6 148.3l-.9 .8M67.3 143.5h3.8M67.3 146.1h3.8M67.3 148.6h3.8"/>
<circle cx="66" cy="146" r=".63"/>
<circle cx="66" cy="148.6" r=".63"/>
<circle cx="66" cy="143.5" r=".63"/>
</g>
<path d="M74.7 151.8l.2-.1a.68 .68 0 0 1 .4 .6 .68 .68 0 0 1-.4 .7 .84 .84 0 0 1-.2-1.2zM75.7 151.7h.8l-.4 .5 .3 .1v.6l-.1 .1-.6-.1" fill="none" stroke="#006464" stroke-width=".19"/>
<path d="M64.8 156.2h2.5v5.1h-2.5z" fill="#ffffc2"/>
<path d="M82.5 91.9h5.1v1.6h-5.1zM104.4 94h2v5.1h-2zM111.8 105.4h2.5v.5M113 105.4l1.3 2.6h-2.5zM64.8 156.2h2.5v5.1h-2.5z" fill="none" stroke="#840000" stroke-width=".25"/>
<g fill="none" stroke="#840000" stroke-width=".19">
<path d="M81.3 92.7h7.6M105.4 92.7v1.3M105.4 99.1v1.2M113 113v1.3h1.3l-1.3 1.3-1.2-1.3h1.2M113 113h.1M113 102.9v7.6M71.1 127v1.3h1.3l-1.3 1.2-1.3-1.2h1.3M71.1 127h.1M77.5 134.6l1-.6-1-.6-1 .6 1 .6v1.3M77.5 135.9h.1M66 159.9h1.3v.2h-1.3zM66 157.4h1.3v.2h-1.3z"/>
<path d="M67.3 157.5h3.8M67.3 160h3.8"/>
</g>
<path d="M107.2 97.2l.5 .4M108 97.2l-.5 .3M127.7 107.3h-.6l-.1 .6 .2-.2 .4 .1 .1 .2v.4l-.2 .1-.5-.1M62.4 156.9l.5-.1 .2 .4-.7 .9h.7" fill="none" stroke="#006464" stroke-width=".19"/>
<path d="M64.8 123.2h2.5v5.1h-2.5z" fill="#ffffc2"/>
<path d="M104.4 104.1h2v5.1h-2zM64.8 123.2h2.5v5.1h-2.5z" fill="none" stroke="#840000" stroke-width=".25"/>
<g fill="none" stroke="#840000" stroke-width=".19">
<path d="M44.4 38.1v2.8M50.8 38.1h5.1M76.2 38.1h5.1M86.4 38.1v2.8M96.5 38.1v2.8M44.4 45.7h.1M44.4 42.9v2.8M66 48.3h.1M66 43.2v5.1M86.4 45.7h.1M86.4 42.9v2.8M96.5 45.7h.1"/>
<path d="M96.5 42.9v2.8M77.5 86.4h.1M81.3 92.7h1.2M87.6 92.7h1.3M73.7 111.8h.1M105.4 102.9v1.2M105.4 109.2v1.3M66 124.3h1.3v.3h-1.3zM66 126.9h1.3v.2h-1.3zM67.3 124.5h3.8M67.3 127h3.8M71.1 127h.1"/>
<path d="M73.7 165.1v1.3h1.2l-1.2 1.2-1.3-1.2h1.3M73.7 165.1h.1"/>
</g>
<path d="M45 24.9l1.3 .4M73 30.5h.2v.5h-.5l-.2-.2M73.2 29.9h-.5l-.2 .2M86.9 24.9l1.3 .4M96.8 24.3l1.3 .4-1.3 .5M70.8 120.1l.5-.1 .3 .3-.8 .9h.8" fill="none" stroke="#006464" stroke-width=".19"/>
<path d="M228.6 129.5h10.2" fill="none" stroke="#000084" stroke-width=".3"/>
<g fill="none" stroke="#009600" stroke-width=".19">
<path d="M26.7 38.1h24.1M81.3 38.1h30.5M106.7 36.8v1.3M200.7 63.5h20.3M200.7 68.6h20.3M200.7 66h20.3M213.4 68.6v5.1M221 71.1h-1.3v11.5h-6.3M63.5 95.3h10.2v16.5M63.5 92.7h17.8M77.5 86.4v17.7h-14M88.9 92.7h16.5"/>
<path d="M92.7 92.7v29.2h99.1M113 86.4v16.5M213.4 81.3v2.5M63.5 106.7h10.2M105.4 100.3v2.6M105.4 110.5v1.3h7.6M105.4 101.6h7.6M113 110.5v2.5M176.5 119.4h15.3M71.1 124.5h120.7M77.5 135.9v7.6h-6.4M77.5 137.2h34.3v1.2"/>
<path d="M191.8 127h-90.2v11.4M71.1 148.6h2.6v16.5M71.1 146.1h17.8M77.5 146.1v11.4h-6.4M96.5 146.1h52.1M71.1 160h2.6M74.9 189.2h6.4v11.5h-6.4M74.9 191.8h2.6v16.5M104.1 191.8h2.6v16.5M104.1 189.2h6.4v11.5h-6.4M132.1 189.2h6.3v11.5h-6.3M132.1 191.8h2.5v16.5"/>
<path d="M161.3 189.2h6.3v11.5h-6.3M161.3 191.8h2.5v16.5M74.9 203.2h2.6M104.1 203.2h2.6M132.1 203.2h2.5M161.3 203.2h2.5M35.6 255.3v2.5h15.2v-2.5M40.6 255.3v2.5M43.2 257.8v2.5M45.7 255.3v2.5"/>
</g>
<path d="M220.4 60.4l1.2 1.2M221.6 60.4l-1.2 1.2" fill="none" stroke="#000084" stroke-width=".19"/>
<g fill="none" stroke="#0000c2" stroke-width=".19">
<path d="M196.8 39.9h.4l.1 .8M197.9 39.5v1l.2 .2M209.2 37.9l-.3-.1-.2 .2v.2l.5 .1v.3h-.5M214.6 39.5v1.2M217.8 39.5v1.2M218.2 39.9l-.4 .1M222.9 39.9v.8M225.7 39.9h.3l.2 .2v.5l-.2 .1h-.3M227.7 37.8l.2 .9M231.4 39.9h.4M232.4 39.9l-.2 .2v.4l.2 .2M233.4 38.6l.4 .1"/>
<path d="M233.8 37.8l-.4 .2 .1 .2 .3 .1M235.2 39.9l-.1 .6 .4 .2M242.7 39.5v1.2M242.8 39.9l-.1 .1M243.1 39.9l.2 .2M247.5 39.9h-.3l-.2 .2v.5l.2 .1h.3M191.8 43.2h59.7v54.6h-59.7zM196.8 40.7h.5M197.3 40.2l-.5 .1M214.6 40.7h.1M231.5 40.5l.3 .2M235.7 40.2l-.6 .1"/>
<path d="M242.1 40.7h.2"/>
</g>
<path d="M35.6 252.7v2.6M40.6 252.7v2.6M45.7 252.7v2.6M50.8 252.7v2.6" fill="none" stroke="#9c9b98" stroke-width=".19"/>
<path d="M33 248.2l5.2 6.5M38 248.2l5.2 6.5M38.2 248.2l-5.2 6.5M43.1 248.2l5.2 6.5M43.2 248.2l-5.2 6.5M48.2 248.2l5.2 6.5M48.3 248.2l-5.2 6.5M53.4 248.2l-5.2 6.5" fill="none" stroke="#e12e31" stroke-width=".46"/>
<path d="M68.9 253.5l.3 .1 .1 .8M69.3 254.3l-.4 .1M69.3 253.8l-.4 .1M70.4 253.6l-.3-.1-.3 .3 .2 .5h.4M70.4 253.1v1.3" fill="none" stroke="#939391" stroke-width=".19"/>
<g fill="#009600" stroke="#009600" stroke-width=".19">
<circle cx="101.6" cy="137.2" r=".46"/>
<circle cx="101.6" cy="146.1" r=".46"/>
<circle cx="111.8" cy="146.1" r=".46"/>
<circle cx="92.7" cy="92.7" r=".46"/>
<circle cx="73.7" cy="106.7" r=".46"/>
<circle cx="105.4" cy="101.6" r=".46"/>
<circle cx="73.7" cy="160" r=".46"/>
<circle cx="106.7" cy="203.2" r=".46"/>
<circle cx="77.5" cy="146.1" r=".46"/>
<circle cx="77.5" cy="137.2" r=".46"/>
<circle cx="45.7" cy="257.8" r=".46"/>
<circle cx="43.2" cy="257.8" r=".46"/>
<circle cx="40.6" cy="257.8" r=".46"/>
<circle cx="77.5" cy="203.2" r=".46"/>
<circle cx="113" cy="111.8" r=".46"/>
<circle cx="113" cy="101.6" r=".46"/>
<circle cx="77.5" cy="92.7" r=".46"/>
<circle cx="106.7" cy="38.1" r=".46"/>
<circle cx="86.4" cy="38.1" r=".46"/>
<circle cx="96.5" cy="38.1" r=".46"/>
<circle cx="44.4" cy="38.1" r=".46"/>
<circle cx="213.4" cy="82.6" r=".46"/>
<circle cx="134.6" cy="203.2" r=".46"/>
<circle cx="163.8" cy="203.2" r=".46"/>
</g>
<g font-size="2.8" fill="#840000">
<text x="301" y="277.9">Title:</text>
<text x="310.6" y="277.9">Charger</text>
</g>
<g font-size="2.1" fill="#840000">
<text x="301" y="262">License</text>
<text x="310.6" y="262">CC BY 4.0</text>
<text x="301" y="268.2">x-tech</text>
<text x="301" y="265">https://github.com/xtech/hw-charger</text>
<text x="301" y="273.7">File:</text>
<text x="301" y="271">Sheet:</text>
<text x="307.1" y="273.7">hw-charger.kicad_sch</text>
<text x="301" y="281.1">Size:</text>
<text x="307.6" y="281.1">A3</text>
<text x="323" y="281.1">Date:</text>
<text x="330" y="281.1">2026-04-03</text>
<text x="386" y="281.3">Rev:</text>
<text x="392.4" y="281.3">v0.1.0</text>
<text x="301" y="283.9">KiCad</text>
<text x="308.7" y="283.9">E.D.A.</text>
<text x="316.3" y="283.9">9.0.1</text>
<text x="386" y="283.9">Id:</text>
<text x="390.1" y="283.9">1/2</text>
</g>
<g font-size="1.8" fill="#840000">
<text x="35" y="11.9">1</text>
<text x="85" y="11.9">2</text>
<text x="135" y="11.9">3</text>
<text x="185" y="11.9">4</text>
<text x="235" y="11.9">5</text>
<text x="285" y="11.9">6</text>
<text x="335" y="11.9">7</text>
<text x="385" y="11.9">8</text>
<text x="10.3" y="35.9">A</text>
<text x="408.3" y="35.9">A</text>
<text x="10.3" y="85.9">B</text>
<text x="408.2" y="85.9">B</text>
<text x="10.3" y="135.9">C</text>
<text x="408.2" y="135.9">C</text>
<text x="10.3" y="185.9">D</text>
<text x="322.3" y="184.8">for</text>
<text x="351.5" y="184.8">for</text>
<text x="387.1" y="184.8">for</text>
<text x="408.2" y="185.9">D</text>
<text x="322.3" y="193.6">for</text>
<text x="351.5" y="193.6">for</text>
<text x="387.1" y="193.6">for</text>
<text x="322.3" y="214">for</text>
<text x="322.3" y="224.1">for</text>
<text x="10.3" y="235.9">E</text>
<text x="322.3" y="234.3">for</text>
<text x="356.6" y="234.3">for</text>
<text x="408.3" y="235.9">E</text>
<text x="10.3" y="285.9">F</text>
<text x="35" y="286.9">1</text>
<text x="85" y="286.9">2</text>
<text x="135" y="286.9">3</text>
<text x="185" y="286.9">4</text>
<text x="235" y="286.9">5</text>
<text x="285" y="286.9">6</text>
<text x="335" y="286.9">7</text>
<text x="385" y="286.9">8</text>
<text x="408.3" y="285.9">F</text>
</g>
<g font-size="1.8" fill="#006464">
<text x="64.7" y="28.8">U1</text>
<text x="44" y="35.3" transform="rotate(-90 44 35.3)">C3</text>
<text x="46.6" y="35.3" transform="rotate(-90 46.6 35.3)">4.7uF@50V</text>
<text x="58.5" y="31.3">ME6203A50M3G</text>
<text x="86" y="35.3" transform="rotate(-90 86 35.3)">C6</text>
<text x="88.5" y="35.3" transform="rotate(-90 88.5 35.3)">4.7uF@50V</text>
<text x="95.9" y="35.3" transform="rotate(-90 95.9 35.3)">C7</text>
<text x="98.4" y="35.3" transform="rotate(-90 98.4 35.3)">100nF@50V</text>
<text x="101.9" y="32.6">PWR_FLAG</text>
<text x="56.4" y="39">VIN</text>
<text x="70.8" y="39">VOUT</text>
<text x="66.9" y="42.7" transform="rotate(-90 66.9 42.7)">VSS</text>
<text x="42.4" y="51.7">GND</text>
<text x="84.3" y="51.7">GND</text>
<text x="94.5" y="51.7">GND</text>
<text x="64" y="54.2">GND</text>
<text x="228.6" y="65.6">J27</text>
<text x="228.6" y="68.2">Conn_01x05</text>
<text x="217.2" y="77.1">C111</text>
<text x="72.7" y="82.1">PWR_FLAG</text>
<text x="217.2" y="79.6">22pF/50V</text>
<text x="47.6" y="89.8">Screw_Terminal_01x02</text>
<text x="56.6" y="87.2">J10</text>
<text x="82.8" y="89.8">Fuse</text>
<text x="83.8" y="87.2">F2</text>
<text x="211.3" y="89.8">GND</text>
<text x="108.3" y="95.8" transform="rotate(-90 108.3 95.8)">0.1%</text>
<text x="104.2" y="98.5" transform="rotate(-90 104.2 98.5)">R54</text>
<text x="44.1" y="105">Conn_01x02</text>
<text x="52.3" y="107.5">J17</text>
<text x="108.3" y="106.6" transform="rotate(-90 108.3 106.6)">0.1% 200k</text>
<text x="115.6" y="106.3">D23</text>
<text x="104.2" y="108.6" transform="rotate(-90 104.2 108.6)">R55</text>
<text x="108.3" y="111.2" transform="rotate(-90 108.3 111.2)">13k</text>
<text x="115.6" y="108.8">PDZ3.3B,115</text>
<text x="191.8" y="112.3">Charger</text>
<text x="64.2" y="119">J19</text>
<text x="71.6" y="117.7">GND</text>
<text x="111" y="119">GND</text>
<text x="60.2" y="121.5">Conn_01x02</text>
<text x="193.2" y="122.8">V_CHARGER</text>
<text x="193.2" y="125.3">NTC_BATT</text>
<text x="193.2" y="120.2">5V</text>
<text x="69.1" y="131.7">GND</text>
<text x="193.2" y="127.9">V_BATT_CHARGE</text>
<text x="79.3" y="134.7">PWR_FLAG</text>
<text x="90.4" y="143.1">Fuse</text>
<text x="91.5" y="140.6">F1</text>
<text x="104.1" y="141.5">D3</text>
<text x="114.3" y="141.8">JP2</text>
<text x="104.1" y="144.1">SS54</text>
<text x="114.3" y="144.4">SolderJumper_2_Bridged</text>
<text x="55.2" y="153.3">Screw_Terminal_01x03</text>
<text x="64.8" y="155.8">J3</text>
<text x="51.7" y="158.3">Conn_01x02</text>
<text x="61.1" y="160.9">J9</text>
<text x="71.8" y="170.4">GND</text>
<text x="68.1" y="183.7">J56</text>
<text x="97.3" y="183.7">J58</text>
<text x="125.2" y="183.7">J60</text>
<text x="154.4" y="183.7">J62</text>
<text x="327.7" y="184.4">U74</text>
<text x="356.9" y="184.4">U17</text>
<text x="392.4" y="184.4">U15</text>
<text x="59" y="186.3">Screw_Terminal_01x02</text>
<text x="88.3" y="186.3">Screw_Terminal_01x02</text>
<text x="116.2" y="186.3">Screw_Terminal_01x02</text>
<text x="145.4" y="186.3">Screw_Terminal_01x02</text>
<text x="327.7" y="186.3">Fuse</text>
<text x="333.2" y="186.3">2A</text>
<text x="356.9" y="186.3">Fuse</text>
<text x="362.4" y="186.3">Holder</text>
<text x="392.4" y="186.3">Fuse</text>
<text x="398" y="186.3">Holder</text>
<text x="327.7" y="193.3">U75</text>
<text x="327.7" y="195.2">Fuse</text>
<text x="333.2" y="195.2">2A</text>
<text x="356.9" y="193.3">U16</text>
<text x="356.9" y="195.2">Fuse</text>
<text x="362.4" y="195.2">Holder</text>
<text x="392.4" y="193.3">U14</text>
<text x="392.4" y="195.2">Fuse</text>
<text x="398" y="195.2">Holder</text>
<text x="55.5" y="201.5">Conn_01x02</text>
<text x="84.8" y="201.5">Conn_01x02</text>
<text x="112.7" y="201.5">Conn_01x02</text>
<text x="141.9" y="201.5">Conn_01x02</text>
<text x="63.7" y="204.1">J57</text>
<text x="92.9" y="204.1">J59</text>
<text x="120.9" y="204.1">J61</text>
<text x="150.1" y="204.1">J63</text>
<text x="75.4" y="214.2">GND</text>
<text x="104.6" y="214.2">GND</text>
<text x="132.6" y="214.2">GND</text>
<text x="161.8" y="214.2">GND</text>
<text x="327.7" y="213.6">U72</text>
<text x="327.7" y="215.5">Jumper</text>
<text x="335.7" y="215.5">Red</text>
<text x="327.7" y="223.7">U73</text>
<text x="327.7" y="225.7">Jumper</text>
<text x="335.7" y="225.7">Blue</text>
<text x="327.7" y="233.9">U2</text>
<text x="362" y="233.9">U3</text>
<text x="327.7" y="235.8">Jumper</text>
<text x="335.7" y="235.8">Black</text>
<text x="362" y="235.8">Jumper</text>
<text x="370" y="235.8">Black</text>
<text x="41.3" y="265.6">GND</text>
</g>
<g font-size="1.8" fill="#0f0f0f">
<text x="26.7" y="37.8">V_CHARGE</text>
<text x="109.3" y="37.8">5V</text>
<text x="200.7" y="63.2">I2C.SDA</text>
<text x="200.7" y="65.7">I2C.SCL</text>
<text x="113" y="86">V_CHARGE_SENSE</text>
<text x="176.5" y="119">5V</text>
<text x="176.5" y="121.6">V_CHARGE</text>
<text x="138.5" y="145.7">V_BATTERY</text>
<text x="81.3" y="188.9">V_BATTERY</text>
<text x="110.5" y="188.9">V_BATTERY</text>
<text x="138.4" y="188.9">V_BATTERY</text>
<text x="167.6" y="188.9">V_BATTERY</text>
</g>
<g font-size="1.8" fill="#a90000">
<text x="52.6" y="37.8">3</text>
<text x="78" y="37.8">2</text>
<text x="65.8" y="46.4" transform="rotate(-90 65.8 46.4)">1</text>
<text x="222.2" y="60.7">1</text>
<text x="222.2" y="63.2">2</text>
<text x="222.2" y="65.8">3</text>
<text x="222.2" y="68.3">4</text>
<text x="222.2" y="70.9">5</text>
<text x="60.9" y="95">1</text>
<text x="60.9" y="92.5">2</text>
<text x="60.9" y="106.4">1</text>
<text x="60.9" y="103.9">2</text>
<text x="68.5" y="124.2">1</text>
<text x="68.5" y="126.7">2</text>
<text x="68.5" y="143.3">1</text>
<text x="68.5" y="145.8">2</text>
<text x="68.5" y="148.3">3</text>
<text x="68.5" y="159.8">1</text>
<text x="68.5" y="157.2">2</text>
<text x="72.3" y="191.5">1</text>
<text x="72.3" y="189">2</text>
<text x="101.5" y="191.5">1</text>
<text x="101.5" y="189">2</text>
<text x="129.5" y="191.5">1</text>
<text x="129.5" y="189">2</text>
<text x="158.7" y="191.5">1</text>
<text x="158.7" y="189">2</text>
<text x="72.3" y="202.9">1</text>
<text x="72.3" y="200.4">2</text>
<text x="101.5" y="202.9">1</text>
<text x="101.5" y="200.4">2</text>
<text x="129.5" y="202.9">1</text>
<text x="129.5" y="200.4">2</text>
<text x="158.7" y="202.9">1</text>
<text x="158.7" y="200.4">2</text>
</g>
<g font-size="1.8" fill="#0000c2">
<text x="184.3" y="41">All</text>
<text x="187.9" y="41">hierachical</text>
<text x="198.8" y="39">Connectors</text>
<text x="199.5" y="41">inputs</text>
<text x="206.5" y="41">need</text>
<text x="210.5" y="39">to</text>
<text x="212.2" y="41">to</text>
<text x="213.6" y="39">join</text>
<text x="215.2" y="41">be</text>
<text x="218.3" y="39">the</text>
<text x="218.6" y="41">here</text>
<text x="222.4" y="39">PCBs</text>
<text x="223.9" y="41">in</text>
<text x="226.8" y="41">order</text>
<text x="228.4" y="39">when</text>
<text x="233" y="41">to</text>
<text x="234.3" y="39">separated.</text>
<text x="236" y="41">restore</text>
<text x="243.8" y="41">the</text>
<text x="248" y="41">connections.</text>
</g>
<text font-size="1.8" fill="#009600" x="200.7" y="68.2">V_CHARGE_SENSE</text>
<g font-size="1.8" fill="#000084">
<text x="214.1" y="130.4">I2C{SDA</text>
<text x="222.8" y="130.4">SCL}</text>
<text x="238.8" y="129.2">I2C{SDA</text>
<text x="247.4" y="129.2">SCL}</text>
</g>
<g font-size="1.8" fill="#725600">
<text x="191.8" y="135.7">File:</text>
<text x="197" y="135.7">Charger.kicad_sch</text>
</g>
<g font-size="1.8" fill="#939391">
<text x="34.2" y="249.3">H1</text>
<text x="39.3" y="249.3">H2</text>
<text x="44.3" y="249.3">H3</text>
<text x="49.4" y="249.3">H4</text>
<text x="38.1" y="254.7">MountingHole_PadMountingHole_Pad</text>
<text x="43.2" y="254.7">MountingHole_Pad</text>
</g>
</svg>
